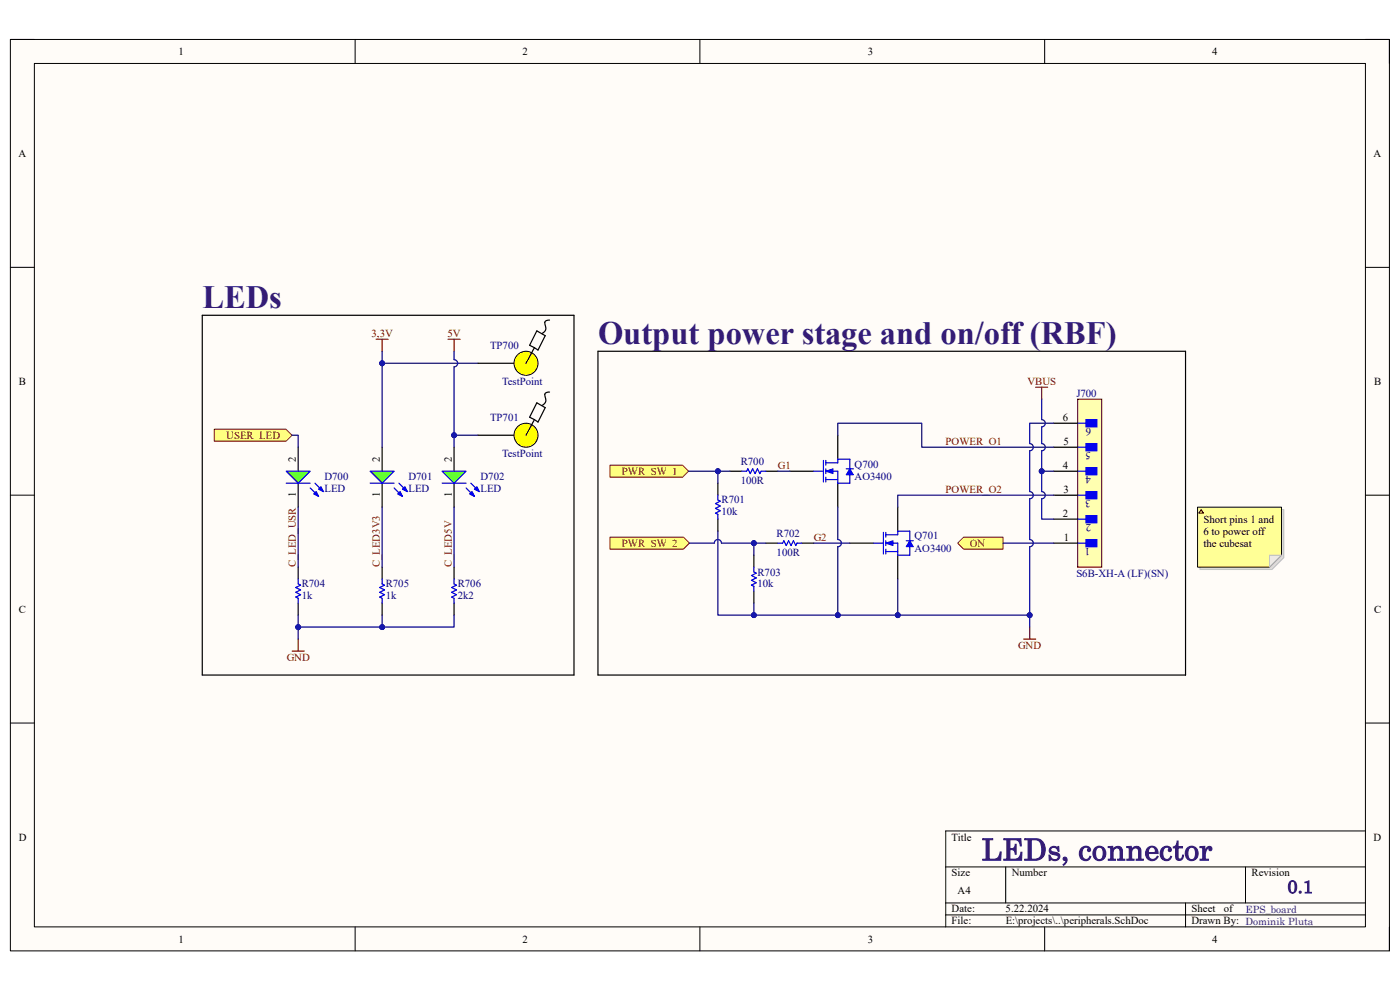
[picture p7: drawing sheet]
<svg xmlns="http://www.w3.org/2000/svg" width="297mm" height="210mm" viewBox="0 0 297 210" stroke-linecap="round" stroke-linejoin="round" font-family="sans-serif">
<path d="M2.2 8.4h292.6v193.3h-292.6z" fill-rule="evenodd" fill="#fffcf8"/>
<path d="M2.2 8.4h292.6v193.3h-292.6z" fill="none" stroke="#000" stroke-width=".21"/>
<path d="M7.3 13.5h282.4v183.1h-282.4z" fill-rule="evenodd" fill="#fffcf8"/>
<g fill="none" stroke="#000" stroke-width=".21">
<path d="M2.2 8.4h5.1M7.3 13.5h282.4v183.1h-282.4zM75.3 8.4v5.1M148.5 8.4v5.1M221.6 8.4v5.1M289.7 8.4h5.1v5.1M2.2 56.7h5.1M289.7 56.7h5.1M2.2 105h5.1M289.7 105.1h5.1M2.2 153.4h5.1M289.7 153.4h5.1"/>
<path d="M289.7 176.3h-89.1v20.3M75.3 196.6v5.1M148.5 196.6v5.1M200.6 183.9h89.1M200.6 191.5h89.1M200.6 194.1h89.1M213.4 183.9v7.6M221.6 196.6v5.1M251.5 191.5v5.1M264.2 183.9v7.6M294.8 196.6v5.1"/>
</g>
<path d="M228.6 84.7h5.1v35.6h-5.1z" fill-rule="evenodd" fill="#ffffb0"/>
<path d="M228.6 84.7h5.1v35.6h-5.1z" fill="none" stroke="#800000" stroke-width=".25"/>
<path d="M230.4 114.5h2.3v1.5h-2.3z" fill-rule="evenodd" fill="#00f"/>
<path d="M228.6 115.2h1.8M230.4 114.5h2.3v1.5h-2.3z" fill="none" stroke="#00f" stroke-width=".25"/>
<path d="M230.4 109.4h2.3v1.5h-2.3z" fill-rule="evenodd" fill="#00f"/>
<path d="M228.6 110.1h1.8M230.4 109.4h2.3v1.5h-2.3z" fill="none" stroke="#00f" stroke-width=".25"/>
<path d="M230.4 104.3h2.3v1.5h-2.3z" fill-rule="evenodd" fill="#00f"/>
<path d="M228.6 105.1h1.8M230.4 104.3h2.3v1.5h-2.3z" fill="none" stroke="#00f" stroke-width=".25"/>
<path d="M230.4 99.2h2.3v1.5h-2.3z" fill-rule="evenodd" fill="#00f"/>
<path d="M228.6 100h1.8M230.4 99.2h2.3v1.5h-2.3z" fill="none" stroke="#00f" stroke-width=".25"/>
<path d="M230.4 94.1h2.3v1.5h-2.3z" fill-rule="evenodd" fill="#00f"/>
<path d="M228.6 94.9h1.8M230.4 94.1h2.3v1.5h-2.3z" fill="none" stroke="#00f" stroke-width=".25"/>
<path d="M230.4 89h2.3v1.6h-2.3z" fill-rule="evenodd" fill="#00f"/>
<path d="M228.6 89.8h1.8M230.4 89h2.3v1.6h-2.3z" fill="none" stroke="#00f" stroke-width=".25"/>
<path d="M223.5 100h5.1M223.5 94.9h5.1M223.5 89.8h5.1M223.5 115.2h5.1M223.5 110.1h5.1M223.5 105.1h5.1" fill="none" stroke="#000" stroke-width=".25"/>
<path d="M204.4 114h8.4v2.5h-8.4l-1.2-1.3z" fill-rule="evenodd" fill="#ffff80"/>
<path d="M204.4 114h8.4v2.5h-8.4l-1.2-1.3z" fill="none" stroke="#800000" stroke-width=".21"/>
<path d="M217.2 135.6h2.5M218.5 133v2.6" fill="none" stroke="#800000" stroke-width=".25"/>
<path d="M81.1 94.9v5.1M81.1 102.5v5.1" fill="none" stroke="#000" stroke-width=".25"/>
<path d="M78.5 100h5.1l-2.5 2.5z" fill="#0f0"/>
<path d="M78.5 100h5.1l-2.5 2.5zM83.6 103.5l1.8 1.8M84.6 102.5l1.8 1.8" fill="none" stroke="#00f" stroke-width=".25"/>
<path d="M84.4 104.8l.5-.5 .5 1z" fill="#00f"/>
<path d="M84.4 104.8l.5-.5 .5 1z" fill="none" stroke="#00f" stroke-width=".25"/>
<path d="M85.9 103.3l.5 1-1-.5z" fill="#00f"/>
<path d="M78.5 102.5h5.1M85.9 103.3l.5 1-1-.5zM81.1 122.9v1l.5 .2-1 .5 1 .5-1 .6 1 .5-1 .5 .5 .2v1" fill="none" stroke="#00f" stroke-width=".25"/>
<path d="M96.3 94.9v5.1M96.3 102.5v5.1M81.1 120.3v2.6M81.1 127.9v2.6" fill="none" stroke="#000" stroke-width=".25"/>
<path d="M93.8 100h5.1l-2.6 2.5z" fill="#0f0"/>
<path d="M93.8 100h5.1l-2.6 2.5zM98.9 103.5l1.8 1.8M99.9 102.5l1.8 1.8" fill="none" stroke="#00f" stroke-width=".25"/>
<path d="M99.6 104.8l.5-.5 .6 1z" fill="#00f"/>
<path d="M99.6 104.8l.5-.5 .6 1z" fill="none" stroke="#00f" stroke-width=".25"/>
<path d="M101.2 103.3l.5 1-1-.5z" fill="#00f"/>
<path d="M93.8 102.5h5.1M101.2 103.3l.5 1-1-.5zM185.4 115.2h2M187.4 112.9v4.6M187.9 113.4h2.6M187.9 115.2h2.6v2.6M187.9 117h2.6M187.9 112.9v1.1M187.9 114.7v1M187.9 116.5v1M96.3 122.9v1l.5 .2-1 .5 1 .5-1 .6 1 .5-1 .5 .5 .2v1" fill="none" stroke="#00f" stroke-width=".25"/>
<path d="M42.9 66.9h78.9v76.3h-78.9zM180.3 115.2h5.1M190.5 107.6v5.1M190.5 117.8v5.1M96.3 120.3v2.6M96.3 127.9v2.6" fill="none" stroke="#000" stroke-width=".25"/>
<path d="M79.8 72h2.5M81.1 72v2.5M95.1 72h2.5M96.3 72v2.5M219.7 82.1h2.6M221 82.1v2.6M62 138.1h2.5M63.3 135.6v2.5" fill="none" stroke="#800000" stroke-width=".25"/>
<path d="M187.9 115.2l1.5-.5v1z" fill="#00f"/>
<path d="M187.9 115.2l1.5-.5v1z" fill="none" stroke="#00f" stroke-width=".21"/>
<path d="M190.5 113.4v-.7h2.5v2M193 116v1.8h-2.5" fill="none" stroke="#00f" stroke-width=".25"/>
<path d="M193 114.7l.8 1.3h-1.6z" fill="#00f"/>
<path d="M193 114.7l.8 1.3h-1.6z" fill="none" stroke="#00f" stroke-width=".21"/>
<path d="M172.7 100h2M174.7 97.7v4.5M175.2 98.2h2.5M175.2 100h2.5v2.5M175.2 97.7v1M175.2 99.5v1M165 115.2h1l.3-.5 .5 1 .5-1 .5 1 .5-1 .5 1 .3-.5h1M175.2 101.7h2.5M175.2 101.2v1M192.2 114.7h1.6M159.9 120.3v1l.5 .3-1 .5 1 .5-1 .5 1 .5-1 .5 .5 .3v1" fill="none" stroke="#00f" stroke-width=".25"/>
<path d="M167.6 100h5.1M177.7 92.3v5.1M159.9 117.8v2.5M162.5 115.2h2.5M170.1 115.2h2.6M177.7 102.5v5.1M159.9 125.4v2.5" fill="none" stroke="#000" stroke-width=".25"/>
<path d="M175.2 100l1.5-.5v1z" fill="#00f"/>
<path d="M175.2 100l1.5-.5v1z" fill="none" stroke="#00f" stroke-width=".21"/>
<path d="M177.7 98.2v-.8h2.6v2.1M180.3 100.7v1.8h-2.6" fill="none" stroke="#00f" stroke-width=".25"/>
<path d="M180.3 99.5l.7 1.2h-1.5z" fill="#00f"/>
<path d="M180.3 99.5l.7 1.2h-1.5z" fill="none" stroke="#00f" stroke-width=".21"/>
<path d="M157.4 100h1l.3-.6 .5 1.1 .5-1.1 .5 1.1 .5-1.1 .5 1.1 .3-.5h1M179.5 99.5h1.5M152.3 105v1.1l.5 .2-1 .5 1 .5-1 .5 1 .6-1 .5 .5 .2v1" fill="none" stroke="#00f" stroke-width=".25"/>
<path d="M154.8 100h2.6M162.5 100h2.5M152.3 102.5v2.5M152.3 110.1v2.6" fill="none" stroke="#000" stroke-width=".25"/>
<path d="M129.4 98.7h15.4l1.3 1.3-1.3 1.2h-15.4z" fill-rule="evenodd" fill="#ffff80"/>
<path d="M129.4 98.7h15.4l1.3 1.3-1.3 1.2h-15.4z" fill="none" stroke="#800000" stroke-width=".21"/>
<path d="M129.4 114h15.6l1.3 1.2-1.3 1.3h-15.6z" fill-rule="evenodd" fill="#ffff80"/>
<path d="M129.4 114h15.6l1.3 1.2-1.3 1.3h-15.6z" fill="none" stroke="#800000" stroke-width=".21"/>
<path d="M63.3 94.9v5.1M63.3 102.5v5.1" fill="none" stroke="#000" stroke-width=".25"/>
<path d="M60.7 100h5.1l-2.5 2.5z" fill="#0f0"/>
<path d="M60.7 100h5.1l-2.5 2.5zM65.8 103.5l1.8 1.8M66.8 102.5l1.8 1.8" fill="none" stroke="#00f" stroke-width=".25"/>
<path d="M66.6 104.8l.5-.5 .5 1z" fill="#00f"/>
<path d="M66.6 104.8l.5-.5 .5 1z" fill="none" stroke="#00f" stroke-width=".25"/>
<path d="M68.1 103.3l.5 1-1-.5z" fill="#00f"/>
<path d="M60.7 102.5h5.1M68.1 103.3l.5 1-1-.5zM63.3 122.9v1l.5 .2-1.1 .5 1.1 .5-1.1 .6 1.1 .5-1.1 .5 .6 .2v1" fill="none" stroke="#00f" stroke-width=".25"/>
<path d="M63.3 120.3v2.6M63.3 127.9v2.6" fill="none" stroke="#000" stroke-width=".25"/>
<path d="M45.5 91.1h15.2l1.2 1.2-1.2 1.3h-15.2z" fill-rule="evenodd" fill="#ffff80"/>
<path d="M45.5 91.1h15.2l1.2 1.2-1.2 1.3h-15.2z" fill="none" stroke="#800000" stroke-width=".21"/>
<path d="M126.9 74.5h124.6v68.7h-124.6z" fill="none" stroke="#000" stroke-width=".25"/>
<path d="M101.4 77.1h-20.3v17.8M81.1 107.6v12.7M96.3 107.6v12.7" fill="none" stroke="#000080" stroke-width=".25"/>
<circle cx="81.1" cy="77.1" r=".51" fill="#000080"/>
<circle cx="81.1" cy="77.1" r=".51" fill="none" stroke="#000080" stroke-width=".21"/>
<path d="M81.1 74.5v2.6" fill="none" stroke="#000080" stroke-width=".25"/>
<circle cx="81.1" cy="77.1" r=".51" fill="#000080"/>
<circle cx="81.1" cy="77.1" r=".51" fill="none" stroke="#000080" stroke-width=".21"/>
<path d="M162.5 115.2h-2.6v2.6M172.7 115.2h7.6M212.8 115.2h10.7" fill="none" stroke="#000080" stroke-width=".25"/>
<circle cx="159.9" cy="115.2" r=".51" fill="#000080"/>
<circle cx="159.9" cy="115.2" r=".51" fill="none" stroke="#000080" stroke-width=".21"/>
<path d="M154.8 100h-2.5v2.5M165 100h2.6" fill="none" stroke="#000080" stroke-width=".25"/>
<circle cx="152.3" cy="100" r=".51" fill="#000080"/>
<circle cx="152.3" cy="100" r=".51" fill="none" stroke="#000080" stroke-width=".21"/>
<path d="M152.3 112.7v17.8h7.6" fill="none" stroke="#000080" stroke-width=".25"/>
<circle cx="159.9" cy="130.5" r=".51" fill="#000080"/>
<circle cx="159.9" cy="130.5" r=".51" fill="none" stroke="#000080" stroke-width=".21"/>
<path d="M177.7 107.6v6.9a.76 .76 0 0 1 .8 .7 .76 .76 0 0 1-.8 .8v14.5" fill="none" stroke="#000080" stroke-width=".25"/>
<circle cx="177.7" cy="130.5" r=".51" fill="#000080"/>
<circle cx="177.7" cy="130.5" r=".51" fill="none" stroke="#000080" stroke-width=".21"/>
<path d="M190.5 122.9v7.6" fill="none" stroke="#000080" stroke-width=".25"/>
<circle cx="190.5" cy="130.5" r=".51" fill="#000080"/>
<circle cx="190.5" cy="130.5" r=".51" fill="none" stroke="#000080" stroke-width=".21"/>
<path d="M177.7 92.3v-2.5h17.8v5.1h28M223.5 89.8h-5v4.3a.76 .76 0 0 1 .7 .8 .76 .76 0 0 1-.7 .7v8.7a.76 .76 0 0 1 .7 .8 .76 .76 0 0 1-.7 .7v8.7a.76 .76 0 0 1 .7 .7 .76 .76 0 0 1-.7 .8v14.5M223.5 105.1h-33v2.5" fill="none" stroke="#000080" stroke-width=".25"/>
<circle cx="218.4" cy="130.5" r=".51" fill="#000080"/>
<circle cx="218.4" cy="130.5" r=".51" fill="none" stroke="#000080" stroke-width=".21"/>
<path d="M221 100h2.5" fill="none" stroke="#000080" stroke-width=".25"/>
<circle cx="221" cy="100" r=".51" fill="#000080"/>
<circle cx="221" cy="100" r=".51" fill="none" stroke="#000080" stroke-width=".21"/>
<path d="M146.1 100h6.2" fill="none" stroke="#000080" stroke-width=".25"/>
<circle cx="152.3" cy="100" r=".51" fill="#000080"/>
<circle cx="152.3" cy="100" r=".51" fill="none" stroke="#000080" stroke-width=".21"/>
<path d="M146.3 115.2h5.2a.76 .76 0 0 1 .8-.8 .76 .76 0 0 1 .8 .8h6.8" fill="none" stroke="#000080" stroke-width=".25"/>
<circle cx="159.9" cy="115.2" r=".51" fill="#000080"/>
<circle cx="159.9" cy="115.2" r=".51" fill="none" stroke="#000080" stroke-width=".21"/>
<path d="M61.9 92.3h1.4v2.6M96.3 92.3h5.1M63.3 107.6v12.7" fill="none" stroke="#000080" stroke-width=".25"/>
<circle cx="96.3" cy="92.3" r=".51" fill="#000080"/>
<circle cx="96.3" cy="92.3" r=".51" fill="none" stroke="#000080" stroke-width=".21"/>
<path d="M221 84.7v4.3M221 89a.76 .76 0 0 1 .8 .8 .76 .76 0 0 1-.8 .8v3.5a.76 .76 0 0 1 .8 .8 .76 .76 0 0 1-.8 .7v8.7a.76 .76 0 0 1 .8 .8 .76 .76 0 0 1-.8 .7v4.3h2.5" fill="none" stroke="#000080" stroke-width=".25"/>
<circle cx="221" cy="100" r=".51" fill="#000080"/>
<circle cx="221" cy="100" r=".51" fill="none" stroke="#000080" stroke-width=".21"/>
<path d="M159.9 127.9v2.6h58.6v2.5" fill="none" stroke="#000080" stroke-width=".25"/>
<circle cx="159.9" cy="130.5" r=".51" fill="#000080"/>
<circle cx="159.9" cy="130.5" r=".51" fill="none" stroke="#000080" stroke-width=".21"/>
<circle cx="177.7" cy="130.5" r=".51" fill="#000080"/>
<circle cx="177.7" cy="130.5" r=".51" fill="none" stroke="#000080" stroke-width=".21"/>
<circle cx="190.5" cy="130.5" r=".51" fill="#000080"/>
<circle cx="190.5" cy="130.5" r=".51" fill="none" stroke="#000080" stroke-width=".21"/>
<circle cx="218.4" cy="130.5" r=".51" fill="#000080"/>
<circle cx="218.4" cy="130.5" r=".51" fill="none" stroke="#000080" stroke-width=".21"/>
<path d="M63.3 133v2.6" fill="none" stroke="#000080" stroke-width=".25"/>
<circle cx="63.3" cy="133" r=".51" fill="#000080"/>
<circle cx="63.3" cy="133" r=".51" fill="none" stroke="#000080" stroke-width=".21"/>
<path d="M81.1 130.5v2.5" fill="none" stroke="#000080" stroke-width=".25"/>
<circle cx="81.1" cy="133" r=".51" fill="#000080"/>
<circle cx="81.1" cy="133" r=".51" fill="none" stroke="#000080" stroke-width=".21"/>
<path d="M63.3 130.5v2.5h33v-2.5" fill="none" stroke="#000080" stroke-width=".25"/>
<circle cx="63.3" cy="133" r=".51" fill="#000080"/>
<circle cx="63.3" cy="133" r=".51" fill="none" stroke="#000080" stroke-width=".21"/>
<circle cx="81.1" cy="133" r=".51" fill="#000080"/>
<circle cx="81.1" cy="133" r=".51" fill="none" stroke="#000080" stroke-width=".21"/>
<path d="M96.3 74.5v1.8a.76 .76 0 0 1 .8 .8 .76 .76 0 0 1-.8 .7v17.1" fill="none" stroke="#000080" stroke-width=".25"/>
<circle cx="96.3" cy="92.3" r=".51" fill="#000080"/>
<circle cx="96.3" cy="92.3" r=".51" fill="none" stroke="#000080" stroke-width=".21"/>
<path d="M101.4 77.1h7.7" fill="none" stroke="#000" stroke-width=".25"/>
<circle cx="111.6" cy="77.1" r="2.54" fill="#ff0"/>
<circle cx="111.6" cy="77.1" r="2.54" fill="none" stroke="#000" stroke-width=".21"/>
<path d="M113.4 73.8l-1.8 3.3M113.9 70.2l1.8 1-1.6 3.1-1.7-1.1zM116.6 67.9l-.6 .1-.4 .3 .1 .9a1.15 1.15 0 0 1-.6 1.5M101.4 92.3h7.7" fill="none" stroke="#000" stroke-width=".25"/>
<circle cx="111.6" cy="92.3" r="2.54" fill="#ff0"/>
<circle cx="111.6" cy="92.3" r="2.54" fill="none" stroke="#000" stroke-width=".21"/>
<path d="M113.4 89l-1.8 3.3M113.9 85.5l1.8 1-1.6 3-1.7-1zM116.6 83.2l-.6 .1-.4 .2 .1 1a1.15 1.15 0 0 1-.6 1.5" fill="none" stroke="#000" stroke-width=".25"/>
<path d="M254.6 108.1h17.8v10.2l-2.6 2.5h-15.2z" fill-rule="evenodd" fill="#e0ddd7"/>
<path d="M254.6 108.1h17.8v10.2l-2.6 2.5h-15.2z" fill="none" stroke="#bfbdba" stroke-width=".21"/>
<path d="M254.1 107.6h17.8v10.2l-2.6 2.5h-15.2z" fill-rule="evenodd" fill="#ffff96"/>
<path d="M254.1 107.6h17.8v10.2l-2.6 2.5h-15.2z" fill="none" stroke="#000" stroke-width=".21"/>
<path d="M269.3 117.8h2.6l-2.6 2.5z" fill="#f2f0d8"/>
<path d="M269.3 117.8h2.6l-2.6 2.5z" fill="none" stroke="#bfbdba" stroke-width=".21"/>
<path d="M254.8 108.1l.5 .8h-1z" fill="#ffcc78"/>
<path d="M254.8 108.1l.5 .8h-1z" fill="none" stroke="#300" stroke-width=".21"/>
<g font-size="6.9" fill="#351c75">
<text x="42.9" y="65.4">LEDs</text>
<text x="126.9" y="73">Output power stage and on/off (RBF)</text>
</g>
<text font-size="6.3" fill="#351c75" x="208.3" y="182.5">LEDs, connector</text>
<text font-size="3.8" fill="#351c75" x="273.1" y="189.4">0.1</text>
<g font-size="2.3">
<text x="37.9" y="11.7">1</text>
<text x="110.9" y="11.7">2</text>
<text x="184.1" y="11.7">3</text>
<text x="257.1" y="11.7">4</text>
<text x="3.9" y="33.3">A</text>
<text x="291.4" y="33.3">A</text>
<text x="4" y="81.6">B</text>
<text x="291.5" y="81.6">B</text>
<text x="225.5" y="89.3">6</text>
<text x="225.6" y="94.4">5</text>
<text x="62.8" y="97.9" transform="rotate(-90 62.8 97.9)">2</text>
<text x="80.6" y="97.9" transform="rotate(-90 80.6 97.9)">2</text>
<text x="95.8" y="97.9" transform="rotate(-90 95.8 97.9)">2</text>
<text x="225.5" y="99.4">4</text>
<text x="62.8" y="105.4" transform="rotate(-90 62.8 105.4)">1</text>
<text x="80.6" y="105.4" transform="rotate(-90 80.6 105.4)">1</text>
<text x="95.8" y="105.4" transform="rotate(-90 95.8 105.4)">1</text>
<text x="225.6" y="104.5">3</text>
<text x="225.5" y="109.6">2</text>
<text x="255.3" y="110.9">Short pins 1 and</text>
<text x="255.3" y="113.4">6 to power off</text>
<text x="225.7" y="114.7">1</text>
<text x="255.3" y="116">the cubesat</text>
<text x="4" y="130">C</text>
<text x="291.5" y="130">C</text>
<text x="4" y="178.3">D</text>
<text x="201.9" y="178.3">Title</text>
<text x="291.4" y="178.3">D</text>
<text x="201.9" y="185.9">Size</text>
<text x="214.6" y="185.9">Number</text>
<text x="265.5" y="185.9">Revision</text>
<text x="203.2" y="189.7">A4</text>
<text x="201.9" y="193.5">Date:</text>
<text x="201.9" y="196.1">File:</text>
<text x="213.3" y="193.5">5.22.2024</text>
<text x="213.4" y="196.1">E:\projects\..\peripherals.SchDoc</text>
<text x="252.8" y="196.1">Drawn By: Dominik Pluta</text>
<text x="252.8" y="193.5">Sheet</text>
<text x="259.6" y="193.5">of</text>
<text x="37.9" y="199.9">1</text>
<text x="110.9" y="199.9">2</text>
<text x="184.1" y="199.9">3</text>
<text x="257.1" y="199.9">4</text>
</g>
<g font-size="2.3" fill="#800000">
<text x="78.8" y="71.5">3,3V</text>
<text x="95" y="71.5">5V</text>
<text x="218" y="81.6">VBUS</text>
<text x="48" y="93.1">USER_LED</text>
<text x="200.6" y="94.4">POWER_O1</text>
<text x="132" y="100.7">PWR_SW_1</text>
<text x="165" y="99.4">G1</text>
<text x="200.6" y="104.5">POWER_O2</text>
<text x="132" y="116">PWR_SW_2</text>
<text x="172.6" y="114.7">G2</text>
<text x="205.7" y="116">ON</text>
<text x="62.8" y="120.3" transform="rotate(-90 62.8 120.3)">C_LED_USR</text>
<text x="80.6" y="120.3" transform="rotate(-90 80.6 120.3)">C_LED3V3</text>
<text x="95.8" y="120.3" transform="rotate(-90 95.8 120.3)">C_LED5V</text>
<text x="216" y="137.6">GND</text>
<text x="60.8" y="140.1">GND</text>
</g>
<g font-size="2.3" fill="#000080">
<text x="104" y="74">TP700</text>
<text x="106.5" y="81.6">TestPoint</text>
<text x="104" y="89.3">TP701</text>
<text x="228.3" y="84.2">J700</text>
<text x="231.4" y="95.9" transform="rotate(-180 231.4 95.9)">5</text>
<text x="231.5" y="90.8" transform="rotate(-180 231.5 90.8)">6</text>
<text x="68.8" y="101.7">D700</text>
<text x="86.7" y="101.7">D701</text>
<text x="101.9" y="101.7">D702</text>
<text x="106.5" y="96.9">TestPoint</text>
<text x="157.1" y="98.7">R700</text>
<text x="181.3" y="99.2">Q700</text>
<text x="181.3" y="101.7">AO3400</text>
<text x="231.4" y="101" transform="rotate(-180 231.4 101)">4</text>
<text x="68.8" y="104.3">LED</text>
<text x="86.7" y="104.3">LED</text>
<text x="101.9" y="104.3">LED</text>
<text x="153.1" y="106.8">R701</text>
<text x="157.1" y="102.7">100R</text>
<text x="231.4" y="106" transform="rotate(-180 231.4 106)">3</text>
<text x="153.1" y="109.3">10k</text>
<text x="164.8" y="113.9">R702</text>
<text x="231.5" y="111.2" transform="rotate(-180 231.5 111.2)">2</text>
<text x="164.8" y="118">100R</text>
<text x="194" y="114.4">Q701</text>
<text x="194" y="117">AO3400</text>
<text x="231.3" y="116.2" transform="rotate(-180 231.3 116.2)">1</text>
<text x="64" y="124.6">R704</text>
<text x="81.8" y="124.6">R705</text>
<text x="97.1" y="124.6">R706</text>
<text x="160.7" y="122.1">R703</text>
<text x="160.7" y="124.6">10k</text>
<text x="228.3" y="122.3">S6B-XH-A (LF)(SN)</text>
<text x="64" y="127.2">1k</text>
<text x="81.8" y="127.2">1k</text>
<text x="97.1" y="127.2">2k2</text>
</g>
<text font-size="2.1" fill="#351c75" x="264.2" y="193.6">EPS_board</text>
</svg>
